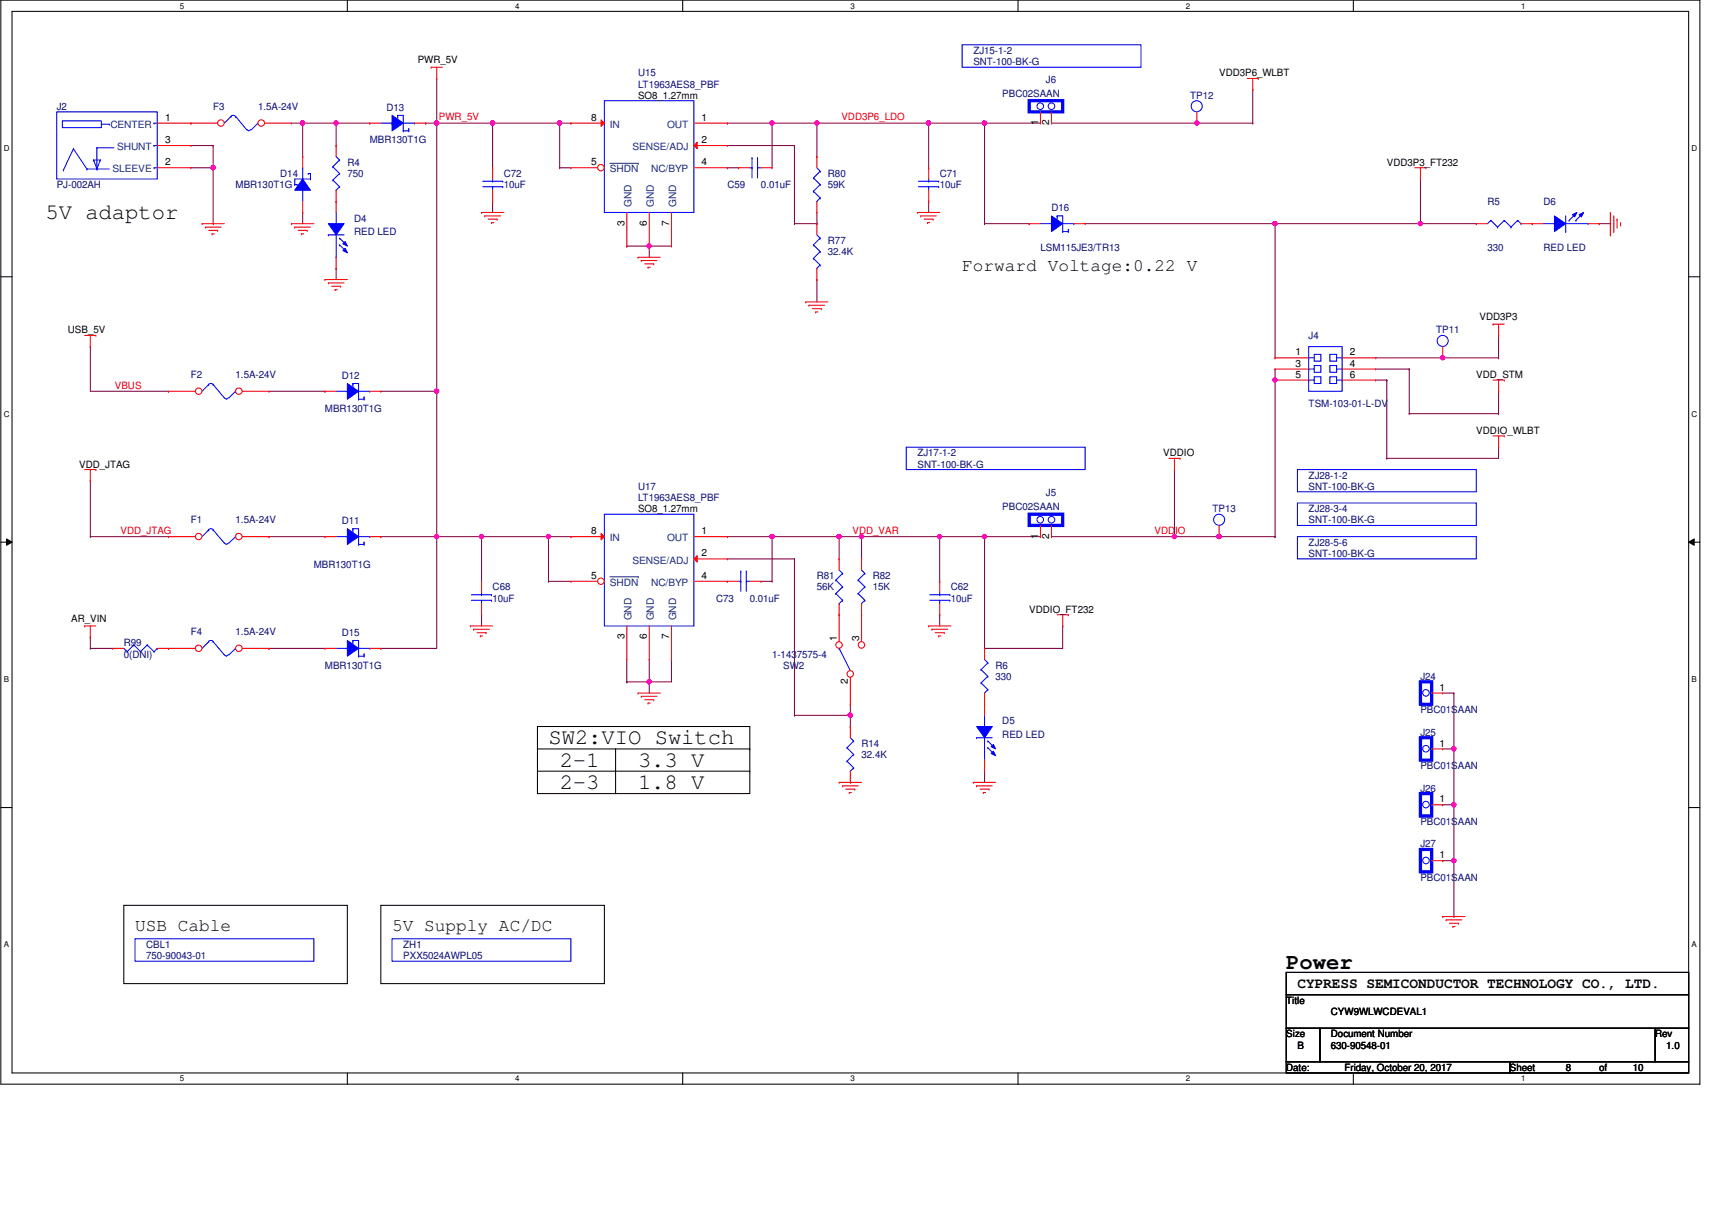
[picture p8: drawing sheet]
<svg xmlns="http://www.w3.org/2000/svg" width="420mm" height="297mm" viewBox="0 0 420 297" stroke-linecap="round" stroke-linejoin="round" font-family="sans-serif">
<path d="M.2 0h417v266.1h-417zM3 2.8h411.4v260.6h-411.4z" fill="none" stroke="#000" stroke-width=".25"/>
<g fill="#fff">
<path d="M44.1 .3h1.1v2.2h-1.1z"/>
<path d="M44.1 263.7h1.1v2.2h-1.1z"/>
</g>
<path d="M85.2 0v2.8M85.2 263.4v2.7" fill="none" stroke="#000" stroke-width=".25"/>
<g fill="#fff">
<path d="M126.4 .3h1.1v2.2h-1.1z"/>
<path d="M126.4 263.7h1.1v2.2h-1.1z"/>
</g>
<path d="M167.5 0v2.8M167.5 263.4v2.7" fill="none" stroke="#000" stroke-width=".25"/>
<g fill="#fff">
<path d="M208.7 .3h1.1v2.2h-1.1z"/>
<path d="M208.7 263.7h1.1v2.2h-1.1z"/>
</g>
<path d="M249.8 0v2.8M249.8 263.4v2.7" fill="none" stroke="#000" stroke-width=".25"/>
<g fill="#fff">
<path d="M291 .3h1.1v2.2h-1.1z"/>
<path d="M291 263.7h1.1v2.2h-1.1z"/>
</g>
<path d="M332.1 0v2.8M332.1 263.4v2.7" fill="none" stroke="#000" stroke-width=".25"/>
<g fill="#fff">
<path d="M373.3 .3h1.1v2.2h-1.1z"/>
<path d="M373.3 263.7h1.1v2.2h-1.1z"/>
<path d="M.9 35.3h1.4v2.2h-1.4z"/>
<path d="M415.2 35.3h1.3v2.2h-1.3z"/>
<path d="M.9 100.5h1.4v2.2h-1.4z"/>
<path d="M415.2 100.5h1.3v2.2h-1.3z"/>
</g>
<path d="M.2 67.9h2.8M414.4 67.9h2.8" fill="none" stroke="#000" stroke-width=".25"/>
<g fill="#fff">
<path d="M.9 165.7h1.3v2.2h-1.3z"/>
<path d="M415.2 165.7h1.3v2.2h-1.3z"/>
</g>
<path d="M.2 133.1h2.8M1.6 132.3l1.4 .8-1.4 .8zM414.4 133.1l1.4-.8v1.6zM414.4 133.1h2.8" fill="none" stroke="#000" stroke-width=".25"/>
<path d="M1.6 132.3l1.4 .8-1.4 .8zM414.4 133.1l1.4-.8v1.6z" fill="#000"/>
<g fill="#fff">
<path d="M.9 230.8h1.3v2.2h-1.3z"/>
<path d="M415.2 230.8h1.3v2.2h-1.3z"/>
</g>
<path d="M131.9 178.4h52.1v16.4h-52.1zM.2 198.2h2.8M131.9 183.9h52.1M131.9 189.3h52.1M151.1 183.9h.1M151.1 183.9v10.9M184 183.9h.1M184 189.3h.1M414.4 198.2h2.8M30.4 222.2h54.8v19.3h-54.8zM93.5 222.2h54.8v19.3h-54.8z" fill="none" stroke="#000" stroke-width=".25"/>
<path d="M46.9 35.7h5.4M52.3 35.7h.1M52.3 35.7v5.5M52.3 41.2h.1" fill="none" stroke="#800040" stroke-width=".25"/>
<circle cx="52.3" cy="41.2" r=".54" fill="#f0f"/>
<circle cx="52.3" cy="41.2" r=".54" fill="none" stroke="#f0f" stroke-width=".25"/>
<path d="M74.3 38.4h.1M74.3 30.2v8.2M82.5 30.2h8.3M90.8 30.2h.1M104.5 30.2h.1M104.5 30.2h2.7M46.9 41.2h5.4M52.3 41.2h.1M52.3 54.9h.1M52.3 41.2v13.7M82.5 65.9h.1M82.5 65.9v2.7" fill="none" stroke="#800040" stroke-width=".25"/>
<circle cx="74.3" cy="30.2" r=".54" fill="#f0f"/>
<circle cx="74.3" cy="30.2" r=".54" fill="none" stroke="#f0f" stroke-width=".25"/>
<path d="M120.9 30.2h.1M120.9 30.2v11M74.3 52.2h.1M74.3 52.2v2.7M120.9 49.4h.1M120.9 49.4v2.8" fill="none" stroke="#800040" stroke-width=".25"/>
<circle cx="120.9" cy="30.2" r=".54" fill="#f0f"/>
<circle cx="120.9" cy="30.2" r=".54" fill="none" stroke="#f0f" stroke-width=".25"/>
<path d="M107.2 30.2h.1M107.2 30.2v65.9M200.5 38.4h.1M200.5 30.2v8.2" fill="none" stroke="#800040" stroke-width=".25"/>
<circle cx="107.1" cy="96" r=".54" fill="#f0f"/>
<circle cx="107.1" cy="96" r=".54" fill="none" stroke="#f0f" stroke-width=".25"/>
<circle cx="107.1" cy="30.2" r=".54" fill="#f0f"/>
<circle cx="107.1" cy="30.2" r=".54" fill="none" stroke="#f0f" stroke-width=".25"/>
<g fill="none" stroke="#800040" stroke-width=".25">
<path d="M107.2 30.2h.1M107.2 30.2h13.7M227.9 30.2h.1M227.9 30.2h13.7M227.9 30.2v11M241.6 30.2h.1M258.1 30.2h35.6M293.7 30.2h.1M227.9 49.4h.1M227.9 49.4v2.8M22.2 85.1h.1M22.2 85.1v11h19.1"/>
<path d="M41.3 96.1h.1M93.5 96.1h13.7M107.2 96.1h.1"/>
</g>
<circle cx="293.7" cy="30.2" r=".54" fill="#f0f"/>
<circle cx="293.7" cy="30.2" r=".54" fill="none" stroke="#f0f" stroke-width=".25"/>
<path d="M241.6 30.2v24.7M241.6 54.9h.1" fill="none" stroke="#800040" stroke-width=".25"/>
<circle cx="241.6" cy="30.2" r=".54" fill="#f0f"/>
<circle cx="241.6" cy="30.2" r=".54" fill="none" stroke="#f0f" stroke-width=".25"/>
<g fill="none" stroke="#800040" stroke-width=".25">
<path d="M392.5 54.9h.1M392.5 54.9h2.7M107.2 96.1h.1M107.2 96.1v35.6h-13.7M22.2 118h.1M22.2 118v13.7M22.2 131.7h.1M22.2 131.7h19.1M66 131.7h.1M66 131.7h13.7M93.5 131.7h.1M241.6 131.7h.1"/>
<path d="M241.6 131.7v27.5"/>
</g>
<circle cx="241.6" cy="131.7" r=".54" fill="#f0f"/>
<circle cx="241.6" cy="131.7" r=".54" fill="none" stroke="#f0f" stroke-width=".25"/>
<path d="M189.5 131.7h.1M189.5 131.7h16.4M241.6 131.7h.1M241.6 131.7h13.7M258.1 131.7h30.1M288.2 131.7h.1M260.8 153.7h.1M260.8 153.7v5.5M241.6 189.3h.1M241.6 189.3v2.8" fill="none" stroke="#800040" stroke-width=".25"/>
<circle cx="288.2" cy="131.7" r=".54" fill="#f0f"/>
<circle cx="288.2" cy="131.7" r=".54" fill="none" stroke="#f0f" stroke-width=".25"/>
<path d="M118.2 131.7h16.4M134.6 131.7h.1M178.5 131.7h11M189.5 131.7h.1M230.6 131.7h.1M230.6 131.7v11M118.2 150.9h.1M118.2 150.9v2.8M230.6 150.9h.1M230.6 150.9v2.8" fill="none" stroke="#800040" stroke-width=".25"/>
<circle cx="230.6" cy="131.7" r=".54" fill="#f0f"/>
<circle cx="230.6" cy="131.7" r=".54" fill="none" stroke="#f0f" stroke-width=".25"/>
<path d="M107.2 131.7h.1M107.2 131.7h11M118.2 131.7h.1M118.2 131.7v11M230.6 131.7h.1M230.6 131.7h11" fill="none" stroke="#800040" stroke-width=".25"/>
<circle cx="118.2" cy="131.7" r=".54" fill="#f0f"/>
<circle cx="118.2" cy="131.7" r=".54" fill="none" stroke="#f0f" stroke-width=".25"/>
<g fill="none" stroke="#800040" stroke-width=".25">
<path d="M107.2 19.3v10.9M71.5 30.2h2.8M74.3 30.2h.1M82.5 35.7h.1M82.5 30.2v5.5M107.2 30.2h.1M66 96.1h13.7M79.7 96.1h.1M288.2 115.3h.1M288.2 115.3v16.4h11M299.2 131.7h.1M241.6 159.2h.1"/>
<path d="M241.6 159.2h19.2"/>
</g>
<circle cx="82.5" cy="30.2" r=".54" fill="#f0f"/>
<circle cx="82.5" cy="30.2" r=".54" fill="none" stroke="#f0f" stroke-width=".25"/>
<path d="M74.3 30.2h8.2M82.5 30.2h.1M312.9 90.6h.1M312.9 90.6v41.1M312.9 131.7h.1" fill="none" stroke="#800040" stroke-width=".25"/>
<circle cx="312.9" cy="93.3" r=".54" fill="#f0f"/>
<circle cx="312.9" cy="93.3" r=".54" fill="none" stroke="#f0f" stroke-width=".25"/>
<g fill="none" stroke="#800040" stroke-width=".25">
<path d="M153.8 60.4h.1M153.8 60.4h5.5M159.3 60.4h.1M159.3 60.4v2.8M337.6 87.8h16.5M337.6 90.6h8.3M337.6 93.3h2.7M340.3 93.3h.1M340.3 93.3v19.2M345.9 90.6h.1M345.9 90.6v11M354.1 87.8h.1"/>
<path d="M367.8 96.1h.1M367.8 96.1v5.5M340.3 112.5h.1M345.9 101.6h.1M345.9 101.6h21.9M367.8 109.8h.1M367.8 101.6h.1M367.8 109.8v2.7h-27.5"/>
</g>
<circle cx="159.3" cy="60.4" r=".54" fill="#f0f"/>
<circle cx="159.3" cy="60.4" r=".54" fill="none" stroke="#f0f" stroke-width=".25"/>
<path d="M120.9 30.2h16.5M137.4 30.2h.1M178.5 30.2h.1M178.5 30.2h22M189.5 30.2h.1M189.5 30.2v11M200.5 30.2h.1M178.5 41.2h.1M178.5 41.2h2.8M159.3 60.4h.1M159.3 60.4h5.5" fill="none" stroke="#800040" stroke-width=".25"/>
<circle cx="189.4" cy="30.2" r=".54" fill="#f0f"/>
<circle cx="189.4" cy="30.2" r=".54" fill="none" stroke="#f0f" stroke-width=".25"/>
<g fill="none" stroke="#800040" stroke-width=".25">
<path d="M137.4 30.2h.1M137.4 30.2v11M178.5 35.7h16.5M195 35.7h.1M195 35.7v19.2M137.4 41.2h.1M137.4 41.2h2.7M195 54.9h.1M195 54.9h5.5M200.5 54.9h.1M200.5 52.2v2.7M200.5 68.6h.1"/>
<path d="M200.5 68.6v5.5"/>
</g>
<circle cx="137.3" cy="30.2" r=".54" fill="#f0f"/>
<circle cx="137.3" cy="30.2" r=".54" fill="none" stroke="#f0f" stroke-width=".25"/>
<path d="M137.4 30.2h2.7M140.1 30.2h.1M134.6 131.7h.1M134.6 131.7v11M134.6 142.7h.1M134.6 142.7h5.5" fill="none" stroke="#800040" stroke-width=".25"/>
<circle cx="134.6" cy="131.7" r=".54" fill="#f0f"/>
<circle cx="134.6" cy="131.7" r=".54" fill="none" stroke="#f0f" stroke-width=".25"/>
<path d="M134.6 131.7h5.5M140.1 131.7h.1M189.5 131.7h.1M189.5 131.7v11M186.8 142.7h2.7M189.5 142.7h.1" fill="none" stroke="#800040" stroke-width=".25"/>
<circle cx="189.4" cy="131.7" r=".54" fill="#f0f"/>
<circle cx="189.4" cy="131.7" r=".54" fill="none" stroke="#f0f" stroke-width=".25"/>
<path d="M205.9 131.7h.1M205.9 137.2h.1M205.9 131.7h24.7M205.9 131.7v5.5M211.4 131.7h.1M208.7 175.6h.1M208.7 172.9v2.7" fill="none" stroke="#800040" stroke-width=".25"/>
<circle cx="205.9" cy="131.7" r=".54" fill="#f0f"/>
<circle cx="205.9" cy="131.7" r=".54" fill="none" stroke="#f0f" stroke-width=".25"/>
<path d="M211.4 137.2h.1M211.4 131.7v5.5" fill="none" stroke="#800040" stroke-width=".25"/>
<circle cx="211.4" cy="131.7" r=".54" fill="#f0f"/>
<circle cx="211.4" cy="131.7" r=".54" fill="none" stroke="#f0f" stroke-width=".25"/>
<path d="M178.5 137.2h16.5M195 137.2h.1M195 137.2v38.4M195 175.6h.1M195 175.6h13.7" fill="none" stroke="#800040" stroke-width=".25"/>
<circle cx="208.7" cy="175.6" r=".54" fill="#f0f"/>
<circle cx="208.7" cy="175.6" r=".54" fill="none" stroke="#f0f" stroke-width=".25"/>
<path d="M159.3 167.4h.1M159.3 167.4v2.7M208.7 178.4h.1M208.7 175.6v2.8" fill="none" stroke="#800040" stroke-width=".25"/>
<circle cx="159.3" cy="167.4" r=".54" fill="#f0f"/>
<circle cx="159.3" cy="167.4" r=".54" fill="none" stroke="#f0f" stroke-width=".25"/>
<path d="M107.2 131.7h.1M107.2 131.7v27.5h-13.7M93.5 159.2h.1M153.8 167.4h.1M153.8 161.9v5.5M159.3 167.4h.1M159.3 161.9v5.5M164.8 161.9h.1M164.8 161.9v5.5h-11" fill="none" stroke="#800040" stroke-width=".25"/>
<circle cx="107.1" cy="131.7" r=".54" fill="#f0f"/>
<circle cx="107.1" cy="131.7" r=".54" fill="none" stroke="#f0f" stroke-width=".25"/>
<g fill="none" stroke="#800040" stroke-width=".25">
<path d="M241.6 30.2h.1M241.6 30.2h13.7M307.5 22h.1M307.5 22v8.2M312.9 54.9v32.9M312.9 87.8h.1M354.1 87.8h13.7M367.8 82.3h.1M367.8 87.8h.1M367.8 82.3v5.5M22.2 159.2h.1M22.2 156.4h.1"/>
<path d="M22.2 159.2h5.4M22.2 156.4v2.8M66 159.2h.1M66 159.2h13.7"/>
</g>
<circle cx="354" cy="87.8" r=".54" fill="#f0f"/>
<circle cx="354" cy="87.8" r=".54" fill="none" stroke="#f0f" stroke-width=".25"/>
<path d="M293.7 30.2h13.8M307.5 30.2h.1M299.2 131.7h13.7M312.9 131.7h.1" fill="none" stroke="#800040" stroke-width=".25"/>
<circle cx="299.2" cy="131.7" r=".54" fill="#f0f"/>
<circle cx="299.2" cy="131.7" r=".54" fill="none" stroke="#f0f" stroke-width=".25"/>
<path d="M354.1 197.6h2.7M356.8 197.6h.1M356.8 197.6v27.4M354.1 211.3h.1M354.1 211.3h2.7M356.8 211.3h.1M356.8 225h.1" fill="none" stroke="#800040" stroke-width=".25"/>
<circle cx="356.8" cy="197.5" r=".54" fill="#f0f"/>
<circle cx="356.8" cy="197.5" r=".54" fill="none" stroke="#f0f" stroke-width=".25"/>
<circle cx="356.8" cy="211.3" r=".54" fill="#f0f"/>
<circle cx="356.8" cy="211.3" r=".54" fill="none" stroke="#f0f" stroke-width=".25"/>
<path d="M354.1 183.9h2.7M356.8 183.9h.1M356.8 197.6h.1M356.8 183.9v13.7" fill="none" stroke="#800040" stroke-width=".25"/>
<circle cx="356.8" cy="183.8" r=".54" fill="#f0f"/>
<circle cx="356.8" cy="183.8" r=".54" fill="none" stroke="#f0f" stroke-width=".25"/>
<path d="M200.5 30.2h27.4M227.9 30.2h.1M354.1 170.1h2.7M356.8 170.1h.1M356.8 170.1v13.8M356.8 183.9h.1" fill="none" stroke="#800040" stroke-width=".25"/>
<circle cx="200.5" cy="30.2" r=".54" fill="#f0f"/>
<circle cx="200.5" cy="30.2" r=".54" fill="none" stroke="#f0f" stroke-width=".25"/>
<circle cx="227.9" cy="30.2" r=".54" fill="#f0f"/>
<circle cx="227.9" cy="30.2" r=".54" fill="none" stroke="#f0f" stroke-width=".25"/>
<path d="M241.6 54.9h11M252.6 54.9h.1M266.3 54.9h82.3M312.9 54.9h.1M348.6 54.9h.1" fill="none" stroke="#800040" stroke-width=".25"/>
<circle cx="312.9" cy="54.9" r=".54" fill="#f0f"/>
<circle cx="312.9" cy="54.9" r=".54" fill="none" stroke="#f0f" stroke-width=".25"/>
<circle cx="348.6" cy="54.9" r=".54" fill="#f0f"/>
<circle cx="348.6" cy="54.9" r=".54" fill="none" stroke="#f0f" stroke-width=".25"/>
<path d="M348.6 54.9h.1M348.6 43.9v11M348.6 54.9h13.7M362.3 54.9h.1" fill="none" stroke="#800040" stroke-width=".25"/>
<g fill="none" stroke="#f00" stroke-width=".25">
<path d="M105.8 16.5h.1M105.8 16.5h2.8M107.2 19.3h.1M107.2 16.5v2.8M306.1 19.3h2.7M307.5 19.3v2.7M308.8 19.3h.1M200.5 38.4h.1M200.5 38.4v2.8M255.3 30.2h.1M255.3 27.5v2.7M258.1 30.2h.1"/>
<path d="M258.1 27.5v2.7M307.5 22h.1M49.6 54.9h.1M49.6 54.9h5.5M50.4 55.8h.1M50.4 55.8h3.9M51.2 56.6h2.2M52.1 57.4h.1M52.1 57.4h.5M53.4 56.6h.1M71.5 54.9h.1M71.5 54.9h5.5"/>
<path d="M72.3 55.8h.1M72.3 55.8h3.9M73.2 56.6h2.2M74 57.4h.1M74 57.4h.5M75.4 56.6h.1M118.2 52.2h.1M118.2 52.2h5.4M119 53h.1M119 53h3.8M119.8 53.8h2.2M120.6 54.7h.1"/>
<path d="M120.6 54.7h.6M120.9 41.2h.1M120.9 49.4h.1M120.9 41.2v2.7M120.9 46.7v2.7M122 53.8h.1M159.3 52.2v8.2M181.3 41.2h.1M181.3 41.2h2.7M186.8 41.2h2.7M189.5 41.2h.1M200.5 52.2h.1"/>
<path d="M200.5 49.4v2.8M225.2 52.2h.1M225.2 52.2h5.4M226 53h.1M226 53h3.8M226.8 53.8h2.2M227.6 54.7h.1M227.6 54.7h.6M229 53.8h.1M347.2 41.2h2.8M348.6 43.9h.1M348.6 41.2v2.7"/>
<path d="M350 41.2h.1M395.2 57.7h.1M395.2 52.2v5.5M396.1 56.9h.1M396.1 53v3.9M396.9 53.8h.1M396.9 53.8v2.2M397.7 55.2h.1M397.7 54.7v.5M79.7 68.6h.1M79.7 68.6h5.5M80.6 69.5h.1"/>
<path d="M80.6 69.5h3.8M81.4 70.3h2.2M82.2 71.1h.1M82.2 71.1h.6M83.6 70.3h.1M156.6 63.2h.1M156.6 63.2h5.4M157.4 64h.1M157.4 64h3.8M158.2 64.8h2.2M159 65.6h.1M159 65.6h.6"/>
<path d="M159.3 60.4h.1M160.4 64.8h.1M197.7 74.1h.1M197.7 74.1h5.5M198.5 74.9h.1M198.5 74.9h3.9M199.4 75.8h2.2M200.2 76.6h.1M200.2 76.6h.5M201.6 75.8h.1M366.4 79.6h.1M366.4 79.6h2.8"/>
<path d="M367.8 79.6v2.7M20.8 82.3h2.7M22.2 85.1h.1M22.2 82.3v2.8M23.5 82.3h.1M366.4 93.3h2.8M367.8 96.1h.1M367.8 82.3h.1M367.8 93.3v2.8M369.2 93.3h.1M20.8 115.3h2.7M22.2 118h.1"/>
<path d="M22.2 115.3v2.7M23.5 115.3h.1M286.9 112.5h2.7M288.2 115.3h.1M288.2 112.5v2.8M289.6 112.5h.1M366.4 107h2.8M367.8 109.8h.1M367.8 107v2.8M369.2 107h.1M20.8 153.7h.1M20.8 153.7h2.7"/>
<path d="M22.2 156.4h.1M22.2 153.7v2.7M115.4 153.7h.1M115.4 153.7h5.5M116.2 154.5h.1M116.2 154.5h3.9M117.1 155.3h2.2M117.9 156.1h.1M117.9 156.1h.5M118.2 142.7h.1M118.2 150.9h.1M118.2 142.7v2.8"/>
<path d="M118.2 148.2v2.7M119.3 155.3h.1M227.9 153.7h.1M227.9 153.7h5.5M228.7 154.5h.1M228.7 154.5h3.9M229.5 155.3h2.2M230.4 156.1h.1M230.4 156.1h.5M231.7 155.3h.1M241.6 159.2h.1M241.6 159.2v2.7"/>
<path d="M259.4 150.9h2.8M260.8 153.7h.1M260.8 150.9v2.8M262.2 150.9h.1M156.6 170.1h.1M156.6 170.1h5.4M157.4 170.9h.1M157.4 170.9h3.8M158.2 171.8h2.2M159 172.6h.1M159 172.6h.6M160.4 171.8h.1"/>
<path d="M241.6 172.9h.1M241.6 170.1v2.8M351.4 170.1h2.7M354.1 170.1h.1M205.9 192.1h.1M205.9 192.1h5.5M206.8 192.9h.1M206.8 192.9h3.8M207.6 193.7h2.2M208.4 194.6h.1M208.4 194.6h.5M209.8 193.7h.1"/>
<path d="M238.9 192.1h.1M238.9 192.1h5.4M239.7 192.9h.1M239.7 192.9h3.8M240.5 193.7h2.2M241.3 194.6h.1M241.3 194.6h.6M242.7 193.7h.1M351.4 183.9h2.7M354.1 183.9h.1M354.1 225h.1M354.1 225h5.5"/>
<path d="M354.9 225.8h.1M354.9 225.8h3.9M355.7 226.7h2.2M356.6 227.5h.1M356.6 227.5h.5M357.9 226.7h.1"/>
</g>
<path d="M315.7 238.7h98.7v5.5h-98.7zM315.7 244.2h98.7v8.2h-98.7zM315.7 252.4h8.2v8.2h-8.2zM323.9 252.4h82.3v8.2h-82.3zM406.2 252.4h8.2v8.2h-8.2zM315.7 260.6h54.8v2.8h-54.8zM370.5 260.6h43.9v2.8h-43.9z" fill="none" stroke="#000" stroke-width=".25"/>
<g fill="none" stroke="#00f" stroke-width=".25">
<path d="M148.3 24.7h22v27.5h-22zM184.6 38.7h.1M184.6 38.7v5M185.9 38.7h.1M185.9 38.7v5M118.4 45.8h5M118.4 44.5h5M120.9 44.5h.1M120.9 45.8h.1M120.9 43.9v.6M120.9 45.8v.9M123.4 45.8h.1"/>
<path d="M123.4 44.5h.1M184 41.2h.6M184.6 41.2h.1M185.9 41.2h.1M185.9 41.2h.9M199.6 43.7h.1M199.6 46.9h.1M199.6 43.7l1.7 1.6M199.6 46.9l1.7 1.7M200.5 49.4h.1M200.5 41.2l.8 .8M201.3 42h.1"/>
<path d="M201.3 45.3h.1M201.3 48.6h.1M201.3 42l-1.7 1.7M201.3 45.3l-1.7 1.6M201.3 48.6l-.8 .8M115.7 147.4h4.9M115.7 146h4.9M118.2 146h.1M118.2 147.4h.1M118.2 145.5v.5M118.2 147.4v.8M120.6 147.4h.1"/>
<path d="M120.6 146h.1M240.8 164.4h.1M240.8 167.6h.1M240.8 164.4l1.6 1.6M240.8 167.6l1.6 1.7M241.6 170.1h.1M241.6 161.9l.8 .8M242.4 162.7h.1M242.4 166h.1M242.4 169.3h.1M242.4 162.7l-1.6 1.7M242.4 166l-1.6 1.6"/>
<path d="M242.4 169.3l-.8 .8M96.2 230.5h43.9v5.5h-43.9z"/>
<circle cx="255.3" cy="26.1" r=".81"/>
<circle cx="258.1" cy="26.1" r=".81"/>
<circle cx="350" cy="170.1" r=".81"/>
<circle cx="350" cy="183.8" r=".81"/>
</g>
<path d="M252.6 24.7h8.2v2.8h-8.2zM348.6 167.4h2.8v5.5h-2.8zM348.6 181.1h2.8v5.5h-2.8z" fill="none" stroke="#00f" stroke-width=".8"/>
<path d="M170.3 35.7l.8-.8v1.6z" fill="#f00"/>
<path d="M170.3 35.7l.8-.8v1.6zM170.3 35.7h8.2M170.3 30.2h8.2M178.5 35.7h.1M178.5 30.2h.1" fill="none" stroke="#f00" stroke-width=".25"/>
<path d="M147.5 29.4l.8 .8-.8 .8z" fill="#f00"/>
<path d="M140.1 30.2h.1M140.1 30.2h8.2M147.5 29.4l.8 .8-.8 .8z" fill="none" stroke="#f00" stroke-width=".25"/>
<circle cx="147.5" cy="41.2" r=".8" fill="#fff"/>
<g fill="none" stroke="#f00" stroke-width=".25">
<path d="M140.1 41.2h.1M140.1 41.2h6.6M153.8 52.2v8.2M164.8 52.2v8.2M170.3 41.2h8.2M178.5 41.2h.1M153.8 60.4h.1M164.8 60.4h.1M351.4 197.6h2.7M354.1 197.6h.1"/>
<circle cx="147.5" cy="41.2" r=".8"/>
</g>
<path d="M149.7 40.1h7M156.7 40.1h.1" fill="none" stroke="#004080" stroke-width=".25"/>
<g fill="none" stroke="#00f" stroke-width=".25">
<path d="M56.7 28.5l.6-.2 .5 .3M56.7 28.6h.1M56.7 28.6l-1.6 1.6M57.8 28.6h.1M57.8 28.6l2.8 3.3M60.6 31.8l.5 .3 .4-.3M63.3 30.2h.1M63.3 30.2l-1.6 1.7"/>
<circle cx="350" cy="197.5" r=".81"/>
</g>
<path d="M348.6 194.8h2.8v5.5h-2.8z" fill="none" stroke="#00f" stroke-width=".8"/>
<circle cx="54.2" cy="30.2" r=".8" fill="#fff"/>
<g fill="none" stroke="#f00" stroke-width=".25">
<path d="M46.9 30.2h.1M46.9 30.2h6.5"/>
<circle cx="54.2" cy="30.2" r=".8"/>
</g>
<circle cx="64.1" cy="30.2" r=".8" fill="#fff"/>
<g fill="none" stroke="#f00" stroke-width=".25">
<path d="M65 30.2h6.5M71.5 30.2h.1"/>
<circle cx="64.1" cy="30.2" r=".8"/>
</g>
<path d="M93.5 30.2h2.7M96.2 30.2h.1M97.6 28.3h.1M97.6 28.3h1.4v3.8M99 32.1h.1M99 30.2h2.7M99 32.1h1.3M100.3 32.1h.1M101.7 30.2h.1" fill="none" stroke="#00f" stroke-width=".25"/>
<path d="M96.2 28.3l2.8 1.9-2.8 1.9z" fill-rule="evenodd" fill="#00f"/>
<g fill="none" stroke="#00f" stroke-width=".25">
<path d="M82.5 38.4l.8 .9M83.3 39.3h.1M83.3 39.3l-1.6 1.6M96.2 28.3l2.8 1.9-2.8 1.9zM97.6 28.9h.1M97.6 28.3v.6M100.3 31.6h.1M100.3 31.6v.5M81.7 40.9h.1M81.7 44.2h.1M81.7 40.9l1.6 1.7M81.7 44.2l1.6 1.6"/>
<path d="M82.5 46.7h.1M83.3 42.6h.1M83.3 45.8h.1M83.3 42.6l-1.6 1.6M83.3 45.8l-.8 .9M378.8 54.9h2.7M381.5 54.9h.1M384.2 56.9h.1M384.2 53v3.9M384.2 54.9h5.6M389.8 54.9h.1M321.2 85.1h8.2v11h-8.2z"/>
<path d="M321.2 93.3h.1M321.2 87.8h.1M321.2 90.6h.1M321.2 93.3h1.3M321.2 87.8h1.3M321.2 90.6h1.3M322.5 92.5h1.7v1.6h-1.7zM322.5 87h1.7v1.6h-1.7zM322.5 89.7h1.7v1.7h-1.7zM326.4 92.5h1.6v1.6h-1.6zM326.4 87h1.6v1.6h-1.6zM326.4 89.7h1.6v1.7h-1.6z"/>
<path d="M328 93.3h1.4M328 87.8h1.4M328 90.6h1.4M329.4 93.3h.1M329.4 87.8h.1M329.4 90.6h.1M228.2 147.4h4.9M228.2 146h4.9M230.6 146h.1M230.6 147.4h.1M230.6 145.5v.5M230.6 147.4v.8"/>
<path d="M233.1 147.4h.1M233.1 146h.1"/>
<circle cx="350" cy="211.2" r=".81"/>
</g>
<g fill="none" stroke="#f00" stroke-width=".25">
<path d="M82.5 35.7h.1M82.5 35.7v2.7M90.8 30.2h.1M90.8 30.2h2.7M101.7 30.2h2.8M104.5 30.2h.1M82.5 49.4h.1M82.5 46.7v2.7M312.9 87.8h.1M312.9 90.6h.1M312.9 93.3h.1M312.9 87.8h8.3"/>
<path d="M312.9 90.6h8.3M312.9 93.3h8.3M329.4 87.8h8.2M329.4 90.6h8.2M329.4 93.3h8.2M337.6 90.6h.1M337.6 87.8h.1M337.6 93.3h.1M230.6 142.7h.1M230.6 150.9h.1M230.6 142.7v2.8M230.6 148.2v2.7"/>
<path d="M351.4 211.3h2.7M354.1 211.3h.1"/>
</g>
<path d="M348.6 208.5h2.8v5.5h-2.8z" fill="none" stroke="#00f" stroke-width=".8"/>
<path d="M381.5 53l2.7 1.9-2.7 2z" fill-rule="evenodd" fill="#00f"/>
<path d="M381.5 53l2.7 1.9-2.7 2z" fill="none" stroke="#00f" stroke-width=".25"/>
<path d="M387.6 52.7l1.1-.5-.6 1.1z" fill-rule="evenodd" fill="#00f"/>
<path d="M387.6 52.7l1.1-.5-.6 1.1z" fill="none" stroke="#00f" stroke-width=".25"/>
<path d="M385.9 52.7l1.1-.5-.6 1.1z" fill-rule="evenodd" fill="#00f"/>
<g fill="none" stroke="#00f" stroke-width=".25">
<path d="M236.1 11h43.9v5.5h-43.9zM385.1 54.1h.1M385.9 52.7l1.1-.5-.6 1.1zM386.7 54.1h.1M386.7 52.5l-1.6 1.6M388.4 52.5l-1.7 1.6M51.2 94.4l.6-.3 .5 .3M51.2 94.4h.1M51.2 94.4l-1.6 1.7M52.3 94.4h.1M52.3 94.4l2.8 3.3M56 97.6l-.4 .4-.5-.3"/>
<path d="M57.8 96.1h.1M57.8 96.1l-1.6 1.6"/>
</g>
<path d="M376 54.9h.1M376 54.9h2.8M389.8 54.9h2.7M392.5 54.9h.1" fill="none" stroke="#f00" stroke-width=".25"/>
<circle cx="48.8" cy="96" r=".8" fill="#fff"/>
<g fill="none" stroke="#f00" stroke-width=".25">
<path d="M41.3 96.1h.1M41.3 96.1h6.7"/>
<circle cx="48.8" cy="96" r=".8"/>
</g>
<circle cx="58.6" cy="96" r=".8" fill="#fff"/>
<g fill="none" stroke="#f00" stroke-width=".25">
<path d="M59.5 96.1h6.5M66 96.1h.1"/>
<circle cx="58.6" cy="96" r=".8"/>
</g>
<path d="M82.5 159.2h2.7M85.2 159.2h.1M86.6 157.2h.1M86.6 157.2h1.4v3.9M88 159.2h2.8M90.8 159.2h.1M88 161.1h.1M88 161.1h1.4M89.4 161.1h.1" fill="none" stroke="#00f" stroke-width=".25"/>
<path d="M85.2 157.2l2.8 2-2.8 1.9z" fill-rule="evenodd" fill="#00f"/>
<g fill="none" stroke="#00f" stroke-width=".25">
<path d="M255.3 54.9h2.8M258.1 54.9h.1M259.4 53h.1M259.4 53h1.4v3.9M260.8 56.9h.1M260.8 54.9h2.8M260.8 56.9h1.4M262.2 56.9h.1M263.6 54.9h.1M85.2 157.2l2.8 2-2.8 1.9zM86.6 157.8h.1M86.6 157.2v.6"/>
<path d="M89.4 160.5h.1M89.4 160.5v.6"/>
</g>
<path d="M79.7 159.2h.1M79.7 159.2h2.8M90.8 159.2h2.7M93.5 159.2h.1" fill="none" stroke="#f00" stroke-width=".25"/>
<path d="M258.1 53l2.7 1.9-2.7 2z" fill-rule="evenodd" fill="#00f"/>
<g fill="none" stroke="#00f" stroke-width=".25">
<path d="M258.1 53l2.7 1.9-2.7 2zM259.4 53.6h.1M259.4 53v.6M262.2 56.3h.1M262.2 56.3v.6M51.2 157.5l.6-.3 .5 .3M51.2 157.5h.1M51.2 157.5l-1.6 1.7M52.3 157.5h.1M52.3 157.5l2.8 3.3M57.8 159.2h.1M57.8 159.2l-1.6 1.6"/>
<path d="M56 160.7l-.4 .3-.5-.3"/>
</g>
<path d="M252.6 54.9h.1M252.6 54.9h2.7M263.6 54.9h2.7M266.3 54.9h.1" fill="none" stroke="#f00" stroke-width=".25"/>
<circle cx="48.8" cy="159.2" r=".8" fill="#fff"/>
<g fill="none" stroke="#f00" stroke-width=".25">
<path d="M41.3 159.2h.1M41.3 159.2h6.7"/>
<circle cx="48.8" cy="159.2" r=".8"/>
</g>
<circle cx="58.6" cy="159.2" r=".8" fill="#fff"/>
<g fill="none" stroke="#f00" stroke-width=".25">
<path d="M200.5 54.9h.1M200.5 54.9v2.8M227.9 41.2h.1M227.9 49.4h.1M227.9 41.2v2.7M227.9 46.7v2.7M200.5 68.6h.1M200.5 65.9v2.7M354.1 87.8h.1M354.1 85.1v2.7M205.9 137.2h.1M205.9 137.2v2.8"/>
<path d="M59.5 159.2h6.5M66 159.2h.1M205.9 150.9h.1M205.9 148.2v2.7"/>
<circle cx="58.6" cy="159.2" r=".8"/>
</g>
<g fill="none" stroke="#00f" stroke-width=".25">
<path d="M200.5 57.7l.8 .8M201.3 58.5h.1M201.3 58.5l-1.7 1.6M225.4 45.8h5M225.4 44.5h5M227.9 44.5h.1M227.9 45.8h.1M227.9 43.9v.6M227.9 45.8v.9M230.4 45.8h.1M230.4 44.5h.1M199.6 60.1h.1"/>
<path d="M199.6 63.4h.1M199.6 60.1l1.7 1.7M199.6 63.4l1.7 1.7M200.5 65.9h.1M201.3 61.8h.1M201.3 65.1h.1M201.3 61.8l-1.7 1.6M201.3 65.1l-.8 .8M82.5 96.1h2.7M85.2 96.1h.1M86.6 94.1h.1M86.6 94.1h1.4v3.9"/>
<path d="M88 98h.1M88 96.1h2.8M88 98h1.4M89.4 98h.1M90.8 96.1h.1M318.4 115.3h43.9v5.4h-43.9zM205.9 140l.9 .8M205.1 142.4h.1M205.1 145.7h.1M205.1 142.4l1.7 1.7M205.1 145.7l1.7 1.7M205.9 148.2h.1"/>
<path d="M206.8 140.8h.1M206.8 144.1h.1M206.8 147.4h.1M206.8 140.8l-1.7 1.6M206.8 144.1l-1.7 1.6M206.8 147.4l-.9 .8"/>
<circle cx="354.1" cy="83.7" r="1.35"/>
</g>
<path d="M85.2 94.1l2.8 2-2.8 1.9z" fill-rule="evenodd" fill="#00f"/>
<g fill="none" stroke="#00f" stroke-width=".25">
<path d="M80.6 57.7h.1M80.6 57.7h3.8M82.5 54.9h.1M82.5 52.2v2.7M82.5 57.7v5.5M82.5 63.2h.1M85.2 94.1l2.8 2-2.8 1.9zM86.6 94.7h.1M86.6 94.1v.6M89.4 97.5h.1M89.4 97.5v.5M318.4 123.5h43.9v5.5h-43.9z"/>
<path d="M30.4 159.2l.8 .8M31.2 160h.1M32.8 158.3h.1M32.8 158.3l-1.6 1.7M32.8 158.3l1.7 1.7M34.5 160h.1M36.1 158.3h.1M36.1 158.3l-1.6 1.7M36.1 158.3l1.7 1.7M37.8 160h.1M38.6 159.2h.1M38.6 159.2l-.8 .8"/>
<path d="M181.3 142.7h.5M181.8 142.7h.1M181.8 140.2h.1M181.8 140.2v5M183.2 140.2h.1M183.2 142.7h.1M183.2 142.7h.8M183.2 140.2v5"/>
<circle cx="255.3" cy="127.6" r=".81"/>
<circle cx="258.1" cy="127.6" r=".81"/>
</g>
<g fill="none" stroke="#f00" stroke-width=".25">
<path d="M79.7 96.1h.1M79.7 96.1h2.8M90.8 96.1h2.7M93.5 96.1h.1M255.3 131.7h.1M255.3 129v2.7M258.1 131.7h.1M258.1 129v2.7M27.6 159.2h.1M27.6 159.2h2.8M38.6 159.2h2.7M41.3 159.2h.1"/>
<path d="M178.5 142.7h.1M178.5 142.7h2.8M184 142.7h2.8M186.8 142.7h.1"/>
</g>
<path d="M252.6 126.2h8.2v2.8h-8.2z" fill="none" stroke="#00f" stroke-width=".8"/>
<path d="M80.6 54.9h3.8l-1.9 2.8z" fill-rule="evenodd" fill="#00f"/>
<path d="M80.6 54.9h3.8l-1.9 2.8z" fill="none" stroke="#00f" stroke-width=".25"/>
<path d="M84.7 61l.5 1.1-1.1-.6z" fill-rule="evenodd" fill="#00f"/>
<path d="M84.7 61l.5 1.1-1.1-.6z" fill="none" stroke="#00f" stroke-width=".25"/>
<path d="M84.7 59.3l.5 1.1-1.1-.5z" fill-rule="evenodd" fill="#00f"/>
<path d="M83.3 58.5h.1M83.3 58.5l1.7 1.6M84.7 59.3l.5 1.1-1.1-.5zM83.3 60.1h.1M83.3 60.1l1.7 1.7M148.3 126.2h22v27.5h-22zM318.4 131.7h43.9v5.5h-43.9z" fill="none" stroke="#00f" stroke-width=".25"/>
<path d="M82.5 49.4h.1M82.5 49.4v2.8M82.5 65.9h.1M82.5 63.2v2.7M159.3 153.7v8.2M159.3 161.9h.1" fill="none" stroke="#f00" stroke-width=".25"/>
<path d="M170.3 137.2l.8-.8v1.6z" fill="#f00"/>
<path d="M170.3 137.2l.8-.8v1.6zM170.3 137.2h8.2M170.3 131.7h8.2M178.5 137.2h.1M178.5 131.7h.1" fill="none" stroke="#f00" stroke-width=".25"/>
<path d="M147.5 130.9l.8 .8-.8 .8z" fill="#f00"/>
<path d="M140.1 131.7h.1M140.1 131.7h8.2M147.5 130.9l.8 .8-.8 .8z" fill="none" stroke="#f00" stroke-width=".25"/>
<circle cx="147.5" cy="142.7" r=".8" fill="#fff"/>
<g fill="none" stroke="#f00" stroke-width=".25">
<path d="M293.7 30.2h.1M293.7 27.5v2.7M362.3 54.9h.1M362.3 54.9h2.8M373.3 54.9h2.7M376 54.9h.1M140.1 142.7h.1M140.1 142.7h6.6M153.8 153.7v8.2M164.8 153.7v8.2M170.3 142.7h8.2M178.5 142.7h.1"/>
<path d="M153.8 161.9h.1M164.8 161.9h.1"/>
<circle cx="147.5" cy="142.7" r=".8"/>
</g>
<path d="M149.7 141.6h7M156.7 141.6h.1" fill="none" stroke="#004080" stroke-width=".25"/>
<g fill="none" stroke="#00f" stroke-width=".25">
<path d="M72.3 45.3h.1M74.3 46.7h.1M74.3 41.2h.1M74.3 41.2v2.7M74.3 46.7v2.7M76.2 43.9h.1M76.2 42.6h.1M76.2 43.9h-3.9v1.4M76.2 42.6v1.3M365.9 54.1h.1M365.9 54.1l-.8 .8M365.9 54.1l1.6 1.7"/>
<path d="M367.5 55.8h.1M369.2 54.1h.1M369.2 54.1l-1.7 1.7M369.2 54.1l1.6 1.7M370.8 55.8h.1M372.5 54.1h.1M372.5 54.1l-1.7 1.7M372.5 54.1l.8 .8M373.3 54.9h.1"/>
<circle cx="293.7" cy="26.1" r="1.35"/>
</g>
<path d="M74.3 43.9l1.9 2.8h-3.9z" fill-rule="evenodd" fill="#00f"/>
<g fill="none" stroke="#00f" stroke-width=".25">
<path d="M72.3 45.3h.6M72.9 45.3h.1M74.3 43.9l1.9 2.8h-3.9zM75.6 42.6h.1M75.6 42.6h.6M51.2 130l.6-.2 .5 .2M51.2 130.1h.1M51.2 130.1l-1.6 1.6M52.3 130.1h.1M52.3 130.1l2.8 3.2M56 133.3l-.4 .3-.5-.3M57.8 131.7h.1"/>
<path d="M57.8 131.7l-1.6 1.6"/>
</g>
<path d="M74.3 38.4h.1M74.3 38.4v2.8M74.3 52.2h.1M74.3 49.4v2.8" fill="none" stroke="#f00" stroke-width=".25"/>
<circle cx="48.8" cy="131.7" r=".8" fill="#fff"/>
<g fill="none" stroke="#f00" stroke-width=".25">
<path d="M41.3 131.7h.1M41.3 131.7h6.7"/>
<circle cx="48.8" cy="131.7" r=".8"/>
</g>
<circle cx="58.6" cy="131.7" r=".8" fill="#fff"/>
<g fill="none" stroke="#f00" stroke-width=".25">
<path d="M59.5 131.7h6.5M66 131.7h.1M208.7 178.4h.1M208.7 178.4v2.7M208.7 192.1h.1M208.7 189.3v2.8"/>
<circle cx="58.6" cy="131.7" r=".8"/>
</g>
<g fill="none" stroke="#00f" stroke-width=".25">
<path d="M82.5 131.7h2.7M85.2 131.7h.1M86.6 129.8h.1M86.6 129.8h1.4v3.8M88 133.6h.1M88 131.7h2.8M88 133.6h1.4M89.4 133.6h.1M90.8 131.7h.1M207.9 183.6h.1M207.9 186.9h.1M207.9 183.6l1.6 1.6"/>
<path d="M207.9 186.9l1.6 1.6M208.7 189.3h.1M208.7 181.1l.8 .8M209.5 181.9h.1M209.5 185.2h.1M209.5 188.5h.1M209.5 181.9l-1.6 1.7M209.5 185.2l-1.6 1.7M209.5 188.5l-.8 .8"/>
</g>
<path d="M85.2 129.8l2.8 1.9-2.8 1.9z" fill-rule="evenodd" fill="#00f"/>
<g fill="none" stroke="#00f" stroke-width=".25">
<path d="M222.4 109.8h43.9v5.5h-43.9zM85.2 129.8l2.8 1.9-2.8 1.9zM86.6 130.3h.1M86.6 129.8v.5M89.4 133.1h.1M89.4 133.1v.5M211.4 140l.8 .8M210.6 142.4h.1M210.6 145.7h.1M210.6 142.4l1.6 1.7M210.6 145.7l1.6 1.7M211.4 148.2h.1"/>
<path d="M212.2 140.8h.1M212.2 144.1h.1M212.2 147.4h.1M212.2 140.8l-1.6 1.6M212.2 144.1l-1.6 1.6M212.2 147.4l-.8 .8M241.6 178.4h.1M241.6 175.6v2.8M239.7 181.1h.1M239.7 181.1h3.8M241.6 186.6h.1M241.6 181.1v5.5"/>
</g>
<path d="M79.7 131.7h.1M79.7 131.7h2.8M90.8 131.7h2.7M93.5 131.7h.1M211.4 137.2h.1M211.4 137.2v2.8M211.4 150.9h.1M211.4 148.2v2.7" fill="none" stroke="#f00" stroke-width=".25"/>
<path d="M239.7 178.4h3.8l-1.9 2.7z" fill-rule="evenodd" fill="#00f"/>
<path d="M239.7 178.4h3.8l-1.9 2.7z" fill="none" stroke="#00f" stroke-width=".25"/>
<path d="M243.8 184.4l.5 1.1-1.1-.5z" fill-rule="evenodd" fill="#00f"/>
<path d="M243.8 184.4l.5 1.1-1.1-.5z" fill="none" stroke="#00f" stroke-width=".25"/>
<path d="M243.8 182.8l.5 1.1-1.1-.6z" fill-rule="evenodd" fill="#00f"/>
<g fill="none" stroke="#00f" stroke-width=".25">
<path d="M205.9 159.2h.1M205.9 159.2l2.8 5.4M242.4 181.9h.1M242.4 183.6h.1M242.4 181.9l1.7 1.7M242.4 183.6l1.7 1.6M243.8 182.8l.5 1.1-1.1-.6z"/>
<circle cx="299.2" cy="127.6" r="1.35"/>
</g>
<path d="M299.2 131.7h.1M299.2 129v2.7M241.6 172.9h.1M241.6 172.9v2.7M241.6 189.3h.1M241.6 186.6v2.7" fill="none" stroke="#f00" stroke-width=".25"/>
<circle cx="208.7" cy="165.4" r=".79" fill="#fff"/>
<g fill="none" stroke="#f00" stroke-width=".25">
<path d="M208.7 172.9h.1M208.7 166.3v6.6"/>
<circle cx="208.7" cy="165.4" r=".79"/>
</g>
<circle cx="205.9" cy="158.3" r=".79" fill="#fff"/>
<g fill="none" stroke="#f00" stroke-width=".25">
<path d="M205.9 150.9h.1M205.9 150.9v6.6"/>
<circle cx="205.9" cy="158.3" r=".79"/>
</g>
<circle cx="211.4" cy="158.3" r=".79" fill="#fff"/>
<g fill="none" stroke="#f00" stroke-width=".25">
<path d="M38.6 35.7h8.3M38.6 30.2h8.3M46.9 35.7h.1M46.9 30.2h.1M38.6 41.2h8.3M46.9 41.2h.1M211.4 150.9h.1M211.4 150.9v6.6"/>
<circle cx="211.4" cy="158.3" r=".79"/>
</g>
<g fill="none" stroke="#00f" stroke-width=".25">
<path d="M13.9 27.5h24.7v16.4h-24.7zM15.3 29.7h9.6v1.6h-9.6zM18 36.5h.1M18 36.5l3.3 5M18 36.5l-2.4 5.2M23 39.3h.1M23 39.3l.8 2.2M23 39.3h1.6M23.8 36.3h.1M23.8 36.3h4.1M23.8 36.3v5.2M24.6 39.3h.1"/>
<path d="M24.6 39.3l-.8 2.2M24.9 30.5h1.9M26.8 30.5h.1M37.8 30.2h.1M37.8 35.7h.1M37.8 30.2h.8M37.8 35.7h.8M15.6 41.7h.1M21.3 41.5h.1M21.3 41.5h5.5M23.8 41.5h.1M37.8 41.2h.1"/>
<path d="M37.8 41.2h.8M33.1 230.5h43.9v5.5h-43.9z"/>
</g>
<circle cx="52.3" cy="41.2" r=".54" fill="#f0f"/>
<circle cx="52.3" cy="41.2" r=".54" fill="none" stroke="#f0f" stroke-width=".25"/>
<circle cx="74.3" cy="30.2" r=".54" fill="#f0f"/>
<circle cx="74.3" cy="30.2" r=".54" fill="none" stroke="#f0f" stroke-width=".25"/>
<circle cx="120.9" cy="30.2" r=".54" fill="#f0f"/>
<circle cx="120.9" cy="30.2" r=".54" fill="none" stroke="#f0f" stroke-width=".25"/>
<circle cx="107.1" cy="96" r=".54" fill="#f0f"/>
<circle cx="107.1" cy="96" r=".54" fill="none" stroke="#f0f" stroke-width=".25"/>
<circle cx="107.1" cy="30.2" r=".54" fill="#f0f"/>
<circle cx="107.1" cy="30.2" r=".54" fill="none" stroke="#f0f" stroke-width=".25"/>
<circle cx="293.7" cy="30.2" r=".54" fill="#f0f"/>
<circle cx="293.7" cy="30.2" r=".54" fill="none" stroke="#f0f" stroke-width=".25"/>
<circle cx="241.6" cy="30.2" r=".54" fill="#f0f"/>
<circle cx="241.6" cy="30.2" r=".54" fill="none" stroke="#f0f" stroke-width=".25"/>
<circle cx="241.6" cy="131.7" r=".54" fill="#f0f"/>
<circle cx="241.6" cy="131.7" r=".54" fill="none" stroke="#f0f" stroke-width=".25"/>
<circle cx="288.2" cy="131.7" r=".54" fill="#f0f"/>
<circle cx="288.2" cy="131.7" r=".54" fill="none" stroke="#f0f" stroke-width=".25"/>
<circle cx="230.6" cy="131.7" r=".54" fill="#f0f"/>
<circle cx="230.6" cy="131.7" r=".54" fill="none" stroke="#f0f" stroke-width=".25"/>
<circle cx="118.2" cy="131.7" r=".54" fill="#f0f"/>
<circle cx="118.2" cy="131.7" r=".54" fill="none" stroke="#f0f" stroke-width=".25"/>
<circle cx="82.5" cy="30.2" r=".54" fill="#f0f"/>
<circle cx="82.5" cy="30.2" r=".54" fill="none" stroke="#f0f" stroke-width=".25"/>
<circle cx="312.9" cy="93.3" r=".54" fill="#f0f"/>
<circle cx="312.9" cy="93.3" r=".54" fill="none" stroke="#f0f" stroke-width=".25"/>
<circle cx="159.3" cy="60.4" r=".54" fill="#f0f"/>
<circle cx="159.3" cy="60.4" r=".54" fill="none" stroke="#f0f" stroke-width=".25"/>
<circle cx="189.4" cy="30.2" r=".54" fill="#f0f"/>
<circle cx="189.4" cy="30.2" r=".54" fill="none" stroke="#f0f" stroke-width=".25"/>
<circle cx="137.3" cy="30.2" r=".54" fill="#f0f"/>
<circle cx="137.3" cy="30.2" r=".54" fill="none" stroke="#f0f" stroke-width=".25"/>
<circle cx="134.6" cy="131.7" r=".54" fill="#f0f"/>
<circle cx="134.6" cy="131.7" r=".54" fill="none" stroke="#f0f" stroke-width=".25"/>
<circle cx="189.4" cy="131.7" r=".54" fill="#f0f"/>
<circle cx="189.4" cy="131.7" r=".54" fill="none" stroke="#f0f" stroke-width=".25"/>
<circle cx="205.9" cy="131.7" r=".54" fill="#f0f"/>
<circle cx="205.9" cy="131.7" r=".54" fill="none" stroke="#f0f" stroke-width=".25"/>
<circle cx="211.4" cy="131.7" r=".54" fill="#f0f"/>
<circle cx="211.4" cy="131.7" r=".54" fill="none" stroke="#f0f" stroke-width=".25"/>
<circle cx="208.7" cy="175.6" r=".54" fill="#f0f"/>
<circle cx="208.7" cy="175.6" r=".54" fill="none" stroke="#f0f" stroke-width=".25"/>
<circle cx="159.3" cy="167.4" r=".54" fill="#f0f"/>
<circle cx="159.3" cy="167.4" r=".54" fill="none" stroke="#f0f" stroke-width=".25"/>
<circle cx="107.1" cy="131.7" r=".54" fill="#f0f"/>
<circle cx="107.1" cy="131.7" r=".54" fill="none" stroke="#f0f" stroke-width=".25"/>
<circle cx="354" cy="87.8" r=".54" fill="#f0f"/>
<circle cx="354" cy="87.8" r=".54" fill="none" stroke="#f0f" stroke-width=".25"/>
<circle cx="299.2" cy="131.7" r=".54" fill="#f0f"/>
<circle cx="299.2" cy="131.7" r=".54" fill="none" stroke="#f0f" stroke-width=".25"/>
<circle cx="356.8" cy="197.5" r=".54" fill="#f0f"/>
<circle cx="356.8" cy="197.5" r=".54" fill="none" stroke="#f0f" stroke-width=".25"/>
<circle cx="356.8" cy="211.3" r=".54" fill="#f0f"/>
<circle cx="356.8" cy="211.3" r=".54" fill="none" stroke="#f0f" stroke-width=".25"/>
<circle cx="356.8" cy="183.8" r=".54" fill="#f0f"/>
<circle cx="356.8" cy="183.8" r=".54" fill="none" stroke="#f0f" stroke-width=".25"/>
<circle cx="200.5" cy="30.2" r=".54" fill="#f0f"/>
<circle cx="200.5" cy="30.2" r=".54" fill="none" stroke="#f0f" stroke-width=".25"/>
<circle cx="227.9" cy="30.2" r=".54" fill="#f0f"/>
<circle cx="227.9" cy="30.2" r=".54" fill="none" stroke="#f0f" stroke-width=".25"/>
<circle cx="312.9" cy="54.9" r=".54" fill="#f0f"/>
<circle cx="312.9" cy="54.9" r=".54" fill="none" stroke="#f0f" stroke-width=".25"/>
<circle cx="348.6" cy="54.9" r=".54" fill="#f0f"/>
<circle cx="348.6" cy="54.9" r=".54" fill="none" stroke="#f0f" stroke-width=".25"/>
<g font-size="5.5">
<text x="11.2" y="53.8">5V adaptor</text>
<text x="134.6" y="182.7">SW2:VIO Switch</text>
<text x="137.4" y="188.2">2-1</text>
<text x="156.6" y="188.2">3.3 V</text>
<text x="137.4" y="193.7">2-3</text>
<text x="156.6" y="193.7">1.8 V</text>
<text x="315.7" y="237.8">Power</text>
</g>
<g font-size="4.4">
<text x="236.1" y="66.6">Forward Voltage:0.22 V</text>
<text x="33.1" y="228.5">USB Cable</text>
<text x="96.2" y="228.5">5V Supply AC/DC</text>
</g>
<text font-size="3.6" x="318.4" y="242.4">CYPRESS SEMICONDUCTOR TECHNOLOGY CO., LTD.</text>
<g font-size="2.5">
<text x="102.5" y="15.5">PWR_5V</text>
<text x="299.2" y="18.8">VDD3P6_WLBT</text>
<text x="40.5" y="29.6">1</text>
<text x="145.1" y="29.6">8</text>
<text x="156.6" y="24.3">SO8_1.27mm</text>
<text x="172.2" y="29.6">1</text>
<text x="40.5" y="35.1">3</text>
<text x="172.2" y="35.1">2</text>
<text x="254.8" y="30.8" transform="rotate(-90 254.8 30.8)">1</text>
<text x="257.5" y="30.8" transform="rotate(-90 257.5 30.8)">2</text>
<text x="40.5" y="40.6">2</text>
<text x="145.1" y="40.6">5</text>
<text x="172.2" y="40.6">4</text>
<text x="340.3" y="40.7">VDD3P3_FT232</text>
<text x="153.2" y="55.5" transform="rotate(-90 153.2 55.5)">3</text>
<text x="158.7" y="55.5" transform="rotate(-90 158.7 55.5)">6</text>
<text x="164.2" y="55.5" transform="rotate(-90 164.2 55.5)">7</text>
<text x="16.7" y="81.8">USB_5V</text>
<text x="363.1" y="78.6">VDD3P3</text>
<text x="317.9" y="87.2">1</text>
<text x="331.3" y="87.2">2</text>
<text x="317.9" y="90">3</text>
<text x="317.9" y="92.7">5</text>
<text x="331.3" y="90">4</text>
<text x="331.3" y="92.7">6</text>
<text x="362.3" y="92.8">VDD_STM</text>
<text x="362.3" y="106.6">VDDIO_WLBT</text>
<text x="285.5" y="112">VDDIO</text>
<text x="19.4" y="114.8">VDD_JTAG</text>
<text x="156.6" y="125.7">SO8_1.27mm</text>
<text x="145.1" y="131.1">8</text>
<text x="172.2" y="131.1">1</text>
<text x="172.2" y="136.6">2</text>
<text x="254.8" y="132.3" transform="rotate(-90 254.8 132.3)">1</text>
<text x="257.5" y="132.3" transform="rotate(-90 257.5 132.3)">2</text>
<text x="145.1" y="142.1">5</text>
<text x="172.2" y="142.1">4</text>
<text x="17.5" y="152.6">AR_VIN</text>
<text x="252.6" y="150.4">VDDIO_FT232</text>
<text x="153.2" y="157" transform="rotate(-90 153.2 157)">3</text>
<text x="158.7" y="157" transform="rotate(-90 158.7 157)">6</text>
<text x="164.2" y="157" transform="rotate(-90 164.2 157)">7</text>
<text x="205.3" y="157.3" transform="rotate(-90 205.3 157.3)">1</text>
<text x="210.9" y="157.3" transform="rotate(-90 210.9 157.3)">3</text>
<text x="208.1" y="167.9" transform="rotate(-90 208.1 167.9)">2</text>
<text x="353.3" y="169.5">1</text>
<text x="353.3" y="183.3">1</text>
<text x="353.3" y="197">1</text>
<text x="353.3" y="210.7">1</text>
<text x="315.7" y="246.4">Title</text>
<text x="326.6" y="249.2">CYW9WLWCDEVAL1</text>
<text x="315.7" y="254.7">Size</text>
<text x="318.4" y="257.4">B</text>
<text x="326.6" y="254.7">Document Number</text>
<text x="326.6" y="257.4">630-90548-01</text>
<text x="406.2" y="254.7">Rev</text>
<text x="408.9" y="257.4">1.0</text>
<text x="315.7" y="262.9">Date:</text>
<text x="329.9" y="262.9">Friday, October 20, 2017</text>
<text x="370.5" y="262.9">Sheet</text>
<text x="384.2" y="262.9">8</text>
<text x="392.5" y="262.9">of</text>
<text x="400.7" y="262.9">10</text>
</g>
<g font-size="2.5" fill="#000080">
<text x="238.9" y="13.3">ZJ15-1-2</text>
<text x="238.9" y="16">SNT-100-BK-G</text>
<text x="156.6" y="18.8">U15</text>
<text x="156.6" y="21.5">LT1963AES8_PBF</text>
<text x="246" y="23.7">PBC02SAAN</text>
<text x="256.7" y="20.4">J6</text>
<text x="13.9" y="27">J2</text>
<text x="52.3" y="27">F3</text>
<text x="63.3" y="27">1.5A-24V</text>
<text x="94.9" y="27.3">D13</text>
<text x="292.1" y="24.3">TP12</text>
<text x="90.8" y="35.2">MBR130T1G</text>
<text x="85.2" y="40.7">R4</text>
<text x="13.9" y="46.2">PJ-002AH</text>
<text x="57.8" y="46.2">MBR130T1G</text>
<text x="68.8" y="43.4">D14</text>
<text x="85.2" y="43.4">750</text>
<text x="123.6" y="43.4">C72</text>
<text x="123.6" y="46.2">10uF</text>
<text x="178.5" y="46.2">C59</text>
<text x="186.8" y="46.2">0.01uF</text>
<text x="203.2" y="43.4">R80</text>
<text x="203.2" y="46.2">59K</text>
<text x="230.6" y="43.4">C71</text>
<text x="230.6" y="46.2">10uF</text>
<text x="258.1" y="51.7">D16</text>
<text x="365.1" y="50.3">R5</text>
<text x="378.8" y="50.3">D6</text>
<text x="86.9" y="54.4">D4</text>
<text x="86.9" y="57.7">RED LED</text>
<text x="203.2" y="59.9">R77</text>
<text x="203.2" y="62.7">32.4K</text>
<text x="255.3" y="61.6">LSM115JE3/TR13</text>
<text x="365.1" y="61.6">330</text>
<text x="378.8" y="61.6">RED LED</text>
<text x="321.2" y="83.2">J4</text>
<text x="352.5" y="81.8">TP11</text>
<text x="46.9" y="92.8">F2</text>
<text x="57.8" y="92.8">1.5A-24V</text>
<text x="83.9" y="93.1">D12</text>
<text x="79.7" y="101">MBR130T1G</text>
<text x="321.2" y="99.9">TSM-103-01-L-DV</text>
<text x="225.2" y="112">ZJ17-1-2</text>
<text x="225.2" y="114.8">SNT-100-BK-G</text>
<text x="321.2" y="117.5">ZJ28-1-2</text>
<text x="156.6" y="120.3">U17</text>
<text x="156.6" y="123">LT1963AES8_PBF</text>
<text x="246" y="125.2">PBC02SAAN</text>
<text x="256.7" y="121.9">J5</text>
<text x="297.6" y="125.7">TP13</text>
<text x="321.2" y="120.3">SNT-100-BK-G</text>
<text x="321.2" y="125.7">ZJ28-3-4</text>
<text x="46.9" y="128.5">F1</text>
<text x="57.8" y="128.5">1.5A-24V</text>
<text x="83.9" y="128.7">D11</text>
<text x="321.2" y="128.5">SNT-100-BK-G</text>
<text x="321.2" y="134">ZJ28-5-6</text>
<text x="321.2" y="136.7">SNT-100-BK-G</text>
<text x="77" y="139.4">MBR130T1G</text>
<text x="200.5" y="142.2">R81</text>
<text x="214.2" y="142.2">R82</text>
<text x="120.9" y="144.9">C68</text>
<text x="120.9" y="147.7">10uF</text>
<text x="175.8" y="147.7">C73</text>
<text x="184" y="147.7">0.01uF</text>
<text x="200.5" y="144.9">56K</text>
<text x="214.2" y="144.9">15K</text>
<text x="233.4" y="144.9">C62</text>
<text x="233.4" y="147.7">10uF</text>
<text x="46.9" y="155.9">F4</text>
<text x="57.8" y="155.9">1.5A-24V</text>
<text x="30.4" y="158.7">R99</text>
<text x="30.4" y="161.4">0(DNI)</text>
<text x="83.9" y="156.2">D15</text>
<text x="189.5" y="161.4">1-1437575-4</text>
<text x="79.7" y="164.1">MBR130T1G</text>
<text x="192.2" y="164.1">SW2</text>
<text x="244.3" y="164.1">R6</text>
<text x="244.3" y="166.9">330</text>
<text x="348.6" y="166.9">J24</text>
<text x="246" y="177.8">D5</text>
<text x="348.6" y="175.1">PBC01SAAN</text>
<text x="211.4" y="183.3">R14</text>
<text x="246" y="181.1">RED LED</text>
<text x="348.6" y="180.6">J25</text>
<text x="211.4" y="186.1">32.4K</text>
<text x="348.6" y="188.8">PBC01SAAN</text>
<text x="348.6" y="194.3">J26</text>
<text x="348.6" y="202.6">PBC01SAAN</text>
<text x="348.6" y="208">J27</text>
<text x="348.6" y="216.3">PBC01SAAN</text>
<text x="35.9" y="232.7">CBL1</text>
<text x="99" y="232.7">ZH1</text>
<text x="35.9" y="235.5">750-90043-01</text>
<text x="99" y="235.5">PXX5024AWPL05</text>
</g>
<g font-size="2.5" fill="#f00">
<text x="107.7" y="29.5">PWR_5V</text>
<text x="206.5" y="29.5">VDD3P6_LDO</text>
<text x="28.2" y="95.5">VBUS</text>
<text x="29.6" y="131">VDD_JTAG</text>
<text x="209.2" y="131">VDD_VAR</text>
<text x="283.3" y="131.2">VDDIO</text>
</g>
<g font-size="2.5" fill="#004080">
<text x="27.1" y="31.4">CENTER</text>
<text x="149.7" y="31.4">IN</text>
<text x="163.7" y="31.4">OUT</text>
<text x="28.7" y="36.9">SHUNT</text>
<text x="155.2" y="36.9">SENSE/ADJ</text>
<text x="27.6" y="42.3">SLEEVE</text>
<text x="149.7" y="42.3">SHDN</text>
<text x="159.8" y="42.3">NC/BYP</text>
<text x="155" y="50.8" transform="rotate(-90 155 50.8)">GND</text>
<text x="160.5" y="50.8" transform="rotate(-90 160.5 50.8)">GND</text>
<text x="165.9" y="50.8" transform="rotate(-90 165.9 50.8)">GND</text>
<text x="149.7" y="132.9">IN</text>
<text x="163.7" y="132.9">OUT</text>
<text x="149.7" y="143.8">SHDN</text>
<text x="155.2" y="138.3">SENSE/ADJ</text>
<text x="159.8" y="143.8">NC/BYP</text>
<text x="155" y="152.3" transform="rotate(-90 155 152.3)">GND</text>
<text x="160.5" y="152.3" transform="rotate(-90 160.5 152.3)">GND</text>
<text x="165.9" y="152.3" transform="rotate(-90 165.9 152.3)">GND</text>
</g>
<g font-size="2">
<text x="44.1" y="2.1">5</text>
<text x="126.4" y="2.1">4</text>
<text x="208.7" y="2.1">3</text>
<text x="291" y="2.1">2</text>
<text x="373.3" y="2.1">1</text>
<text x=".9" y="37.1">D</text>
<text x="415.2" y="37.1">D</text>
<text x=".9" y="102.3">C</text>
<text x="415.2" y="102.3">C</text>
<text x=".9" y="167.4">B</text>
<text x="415.2" y="167.4">B</text>
<text x=".9" y="232.6">A</text>
<text x="415.2" y="232.6">A</text>
<text x="44.1" y="265.5">5</text>
<text x="126.4" y="265.5">4</text>
<text x="208.7" y="265.5">3</text>
<text x="291" y="265.5">2</text>
<text x="373.3" y="265.5">1</text>
</g>
</svg>
